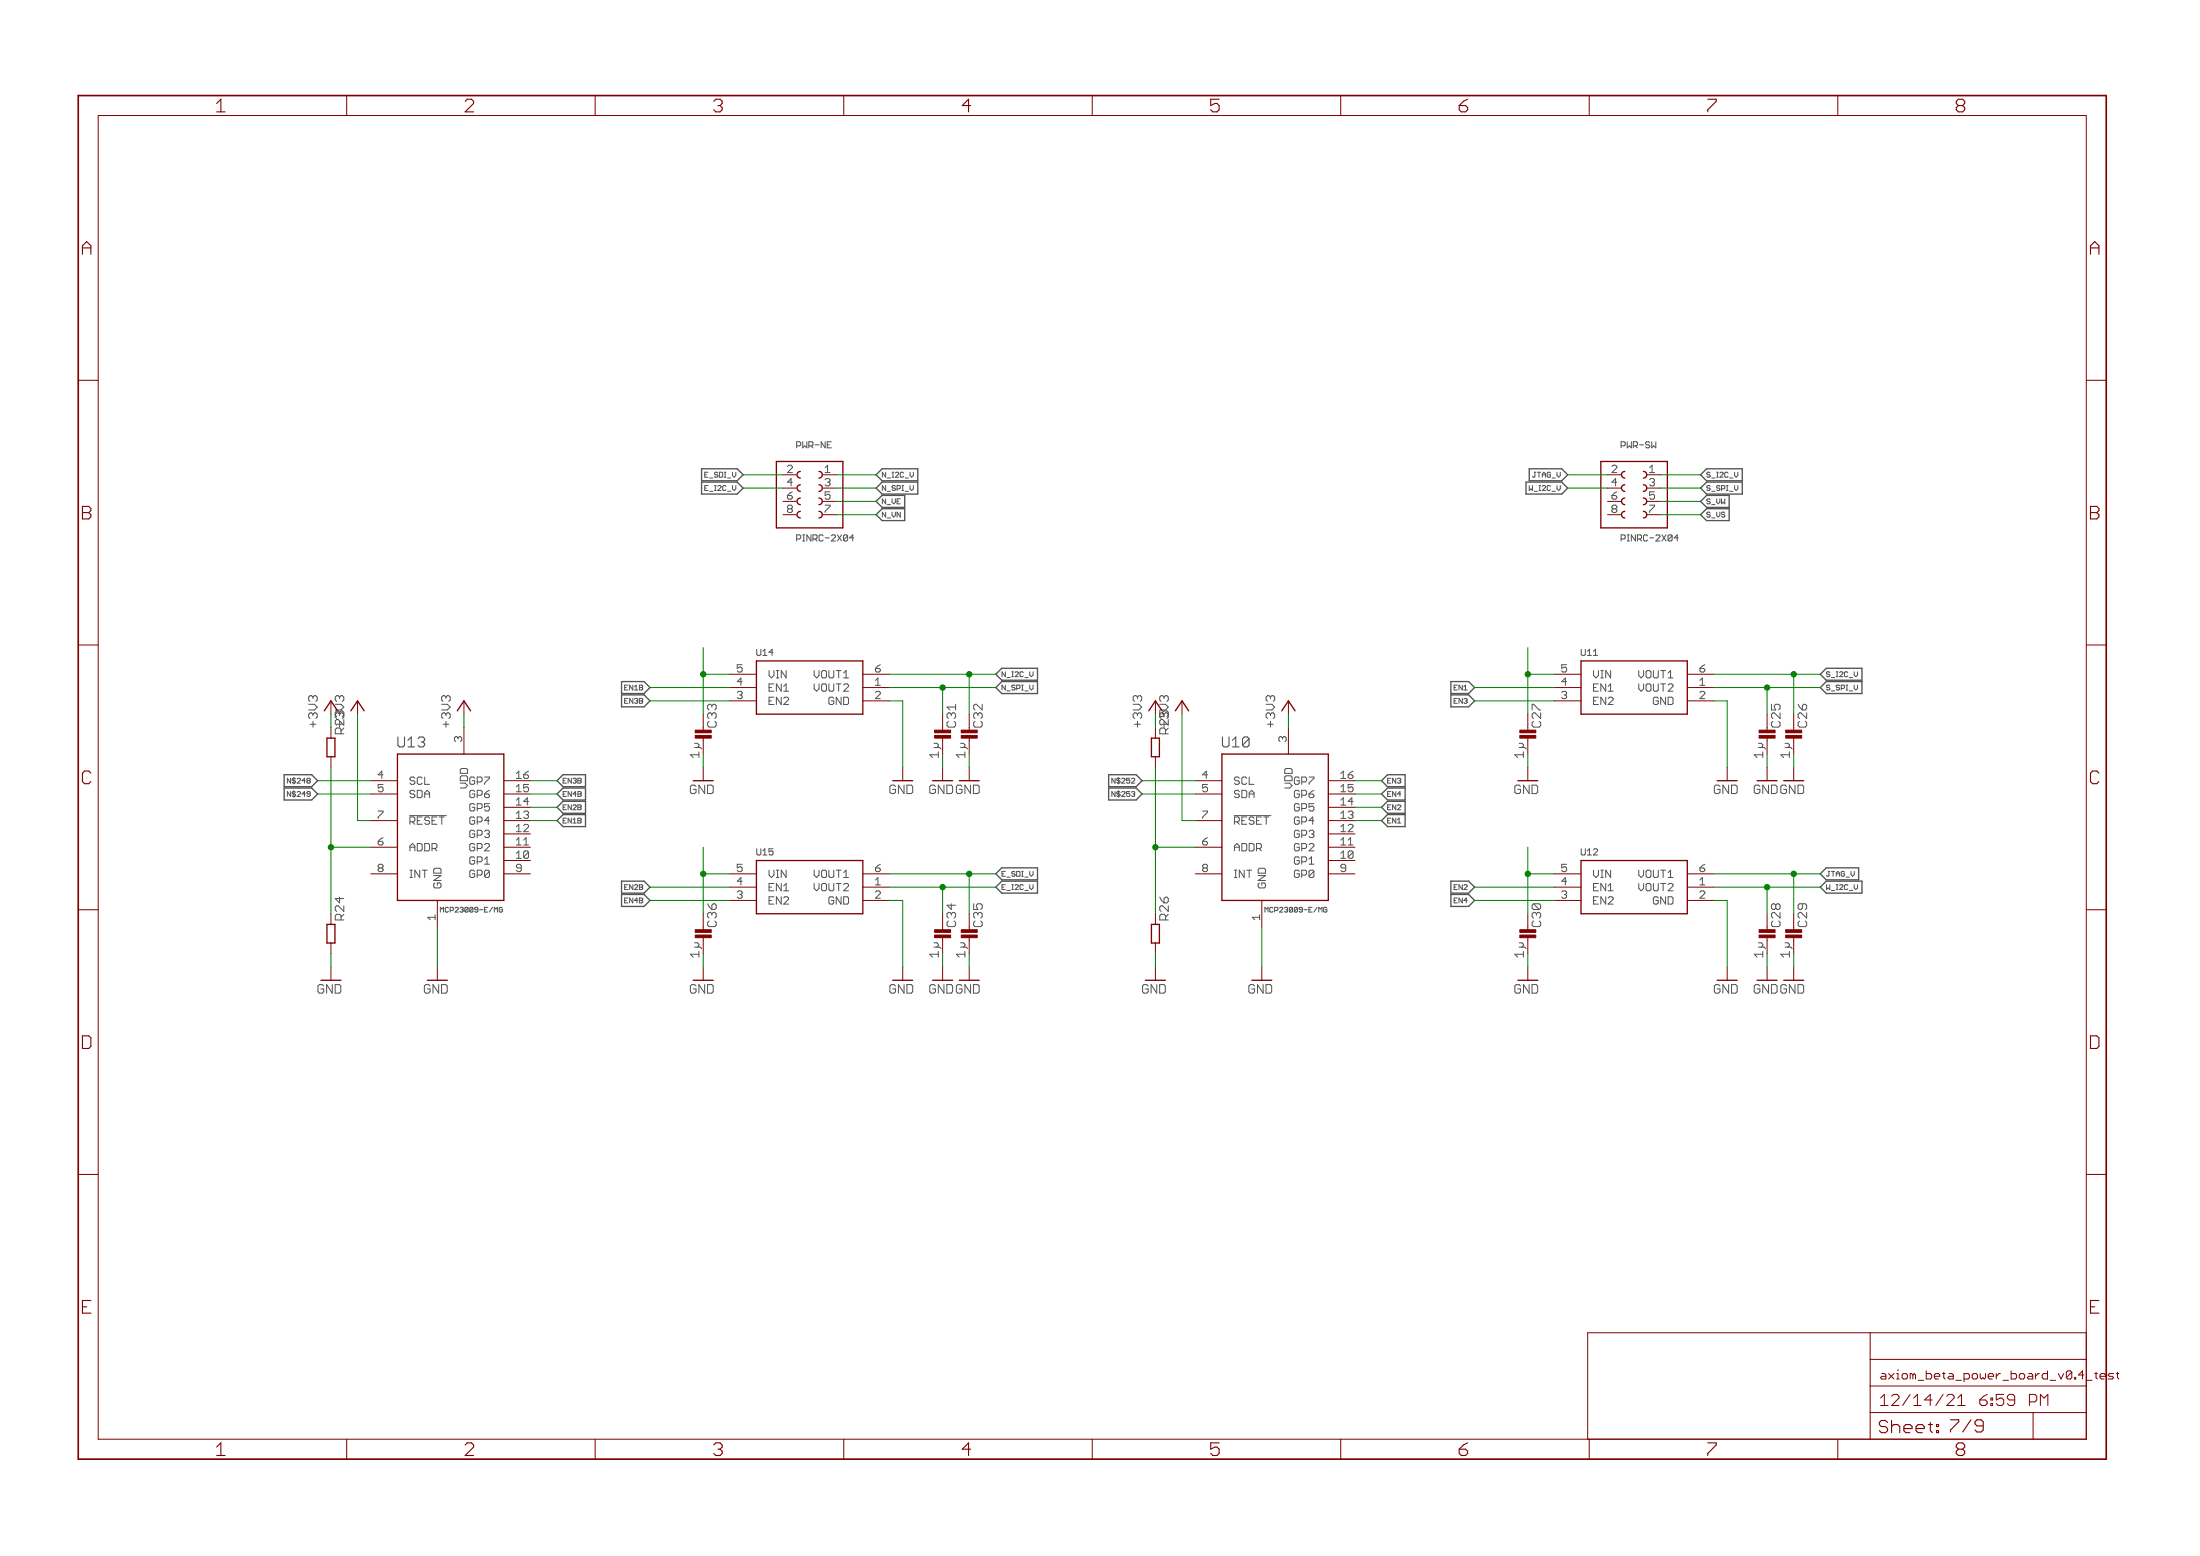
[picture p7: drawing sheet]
<svg xmlns="http://www.w3.org/2000/svg" width="420mm" height="297mm" viewBox="0 0 420 297" stroke-linecap="round" stroke-linejoin="round" font-family="sans-serif">
<path d="M78.2 155.7h7.1M235.7 155.7h7M84.7 173.2l-.3 .3-.3-.3v.9M242.2 173.2l-.3 .3-.3-.3v.9" fill="none" stroke="#505050" stroke-width=".19"/>
<g fill="none" stroke="#505050" stroke-width=".25">
<path d="M134 92h6.8l1.1 1.2-1.1 1.1h-6.8zM134 89.5h6.8l1.1 1.1-1.1 1.2h-6.8zM168.5 92h6.8v2.3h-6.8l-1.2-1.1zM168.5 94.6h4.3v2.3h-4.3l-1.2-1.2zM168.5 97.1h4.3v2.3h-4.3l-1.2-1.1zM168.5 89.5h6.8v2.3h-6.8l-1.2-1.2zM291.4 92h6.9l1.1 1.2-1.1 1.1h-6.9zM292.1 89.5h6.2l1.1 1.1-1.1 1.2h-6.2zM324.8 90.6l1.1-1.1h6.8v2.3h-6.8zM324.8 93.2l1.1-1.2h6.8v2.3h-6.8zM325.9 94.6h4.3v2.3h-4.3l-1.1-1.2zM325.9 97.1h4.3v2.3h-4.3l-1.1-1.1z"/>
<path d="M118.7 132.7h4.3l1.1 1.1-1.1 1.1h-4.3zM118.7 130.1h4.3l1.1 1.2-1.1 1.1h-4.3zM190.2 131.3l1.1-1.2h6.8v2.3h-6.8zM191.3 127.6h6.8v2.3h-6.8l-1.1-1.2zM277.1 132.7h3.4l1.1 1.1-1.1 1.1h-3.4zM277.1 130.1h3.4l1.1 1.2-1.1 1.1h-3.4zM348.8 130.1h6.8v2.3h-6.8l-1.2-1.1zM348.8 127.6h6.8v2.3h-6.8l-1.2-1.2zM54.3 147.9h5.2l1.2 1.1-1.2 1.2h-5.2zM54.3 150.4h5.2l1.2 1.2-1.2 1.1h-5.2zM107.5 150.4h4.3v2.3h-4.3l-1.1-1.1zM107.5 147.9h4.3v2.3h-4.3l-1.1-1.2z"/>
<path d="M107.5 153h4.3v2.3h-4.3l-1.1-1.2zM107.5 155.5h4.3v2.3h-4.3l-1.1-1.1zM211.7 147.9h5.3l1.1 1.1-1.1 1.2h-5.3zM211.7 150.4h5.3l1.1 1.2-1.1 1.1h-5.3zM265 147.9h3.4v2.3h-3.4l-1.2-1.2zM265 150.4h3.4v2.3h-3.4l-1.2-1.1zM265 153h3.4v2.3h-3.4l-1.2-1.2zM265 155.5h3.4v2.3h-3.4l-1.2-1.1zM118.7 168.2h4.3l1.1 1.2-1.1 1.1h-4.3zM118.7 170.8h4.3l1.1 1.1-1.1 1.1h-4.3zM190.2 169.4l1.1-1.2h6.8v2.3h-6.8zM191.3 165.7h6.8v2.3h-6.8l-1.1-1.2z"/>
<path d="M277.1 170.8h3.4l1.1 1.1-1.1 1.1h-3.4zM277.1 168.2h3.4l1.1 1.2-1.1 1.1h-3.4zM348.8 168.2h6.8v2.3h-6.8l-1.2-1.1zM348.8 165.7h6.2v2.3h-6.2l-1.2-1.2z"/>
</g>
<g fill="none" stroke="#800000" stroke-width=".25">
<path d="M148.3 88.1h12.7v12.7h-12.7zM152.8 95.1a.63 .63 0 0 0-.6 .6 .63 .63 0 0 0 .6 .7M152.8 97.6a.62 .62 0 0 0-.6 .6 .62 .62 0 0 0 .6 .7M152.8 90a.63 .63 0 0 0-.6 .6 .63 .63 0 0 0 .6 .7M152.8 92.5a.63 .63 0 0 0-.6 .7 .63 .63 0 0 0 .6 .6M156.4 90a.63 .63 0 0 1 .6 .6 .63 .63 0 0 1-.6 .7M156.4 92.5a.63 .63 0 0 1 .6 .7 .63 .63 0 0 1-.6 .6M156.4 95.1a.63 .63 0 0 1 .6 .6 .63 .63 0 0 1-.6 .7M156.4 97.6a.62 .62 0 0 1 .6 .6 .62 .62 0 0 1-.6 .7M305.7 88.1h12.7v12.7h-12.7zM310.3 95.1a.63 .63 0 0 0-.6 .6 .63 .63 0 0 0 .6 .7M310.3 97.6a.62 .62 0 0 0-.6 .6 .62 .62 0 0 0 .6 .7"/>
<path d="M310.3 90a.63 .63 0 0 0-.6 .6 .63 .63 0 0 0 .6 .7M310.3 92.5a.63 .63 0 0 0-.6 .7 .63 .63 0 0 0 .6 .6M313.9 90a.63 .63 0 0 1 .6 .6 .63 .63 0 0 1-.6 .7M313.9 92.5a.63 .63 0 0 1 .6 .7 .63 .63 0 0 1-.6 .6M313.9 95.1a.63 .63 0 0 1 .6 .6 .63 .63 0 0 1-.6 .7M313.9 97.6a.62 .62 0 0 1 .6 .6 .62 .62 0 0 1-.6 .7M63.2 133.8l-1.3 1.9M67 135.7l1.3-1.9 1.3 1.9M87.3 135.7l1.3-1.9 1.3 1.9M144.5 126.2h20.3v10.1h-20.3zM220.7 133.8l-1.3 1.9M224.5 135.7l1.2-1.9 1.3 1.9"/>
<path d="M244.8 135.7l1.3-1.9 1.2 1.9M301.9 126.2h20.3v10.1h-20.3zM62.4 140.9h1.6v3.6h-1.6zM75.9 144h20.3v27.9h-20.3zM219.9 140.9h1.5v3.6h-1.5zM233.4 144h20.3v27.9h-20.3zM62.4 176.5h1.6v3.5h-1.6zM144.5 164.3h20.3v10.1h-20.3zM219.9 176.5h1.5v3.5h-1.5zM301.9 164.3h20.3v10.1h-20.3z"/>
</g>
<g fill="none" stroke="#800000" stroke-width=".19">
<path d="M66.2 18.2v3.9M113.7 18.2v3.9M161.1 18.2v3.9M208.6 18.2v3.9M256.1 18.2v3.9M303.5 18.2v3.9M351 18.2v3.9M18.8 22.1h379.6v252.6h-379.6zM14.9 72.6h3.9M398.4 72.6h3.9M149.5 90.6h2.6M149.5 93.2h2.6"/>
<path d="M149.5 95.7h2.6M149.5 98.3h2.6M157.2 90.6h2.5M157.2 93.2h2.5M157.2 95.7h2.5M157.2 98.3h2.5M307 90.6h2.5M307 93.2h2.5M307 95.7h2.5M307 98.3h2.5M314.6 90.6h2.6M314.6 93.2h2.6"/>
<path d="M314.6 95.7h2.6M314.6 98.3h2.6M14.9 123.1h3.9M63.2 138.9v2M68.3 133.8v2.5M88.6 133.8v2.5M88.6 138.9v5.1M139.4 128.7h5.1M139.4 131.3h5.1M139.4 133.8h5.1M164.8 128.7h5.1M164.8 131.3h5.1"/>
<path d="M164.8 133.8h5.1M220.7 138.9v2M225.7 133.8v2.5M246.1 133.8v2.5M246.1 138.9v5.1M296.9 128.7h5M296.9 131.3h5M296.9 133.8h5M322.2 128.7h5.1M322.2 131.3h5.1M322.2 133.8h5.1M398.4 123.1h3.9"/>
<path d="M63.2 144.5v2M70.8 149h5.1M70.8 156.7h5.1M70.8 151.6h5.1M96.2 149h5.1M96.2 156.7h5.1M96.2 151.6h5.1M96.2 159.2h5.1M96.2 154.1h5.1M134.3 146.5v2.5M172.4 146.5v2.5M180 146.5v2.5"/>
<path d="M185.1 146.5v2.5M220.7 144.5v2M228.3 149h5.1M228.3 156.7h5.1M228.3 151.6h5.1M253.7 149h5.1M253.7 156.7h5.1M253.7 151.6h5.1M253.7 159.2h5.1M253.7 154.1h5.1M291.8 146.5v2.5M329.9 146.5v2.5"/>
<path d="M337.5 146.5v2.5M342.6 146.5v2.5M14.9 173.7h3.9M63.2 174.4v2.1M70.8 161.7h5.1M70.8 166.8h5.1M83.5 171.9v5.1M96.2 161.7h5.1M96.2 166.8h5.1M96.2 164.3h5.1M139.4 166.8h5.1M139.4 169.4h5.1"/>
<path d="M139.4 171.9h5.1M164.8 166.8h5.1M164.8 169.4h5.1M164.8 171.9h5.1M220.7 174.4v2.1M228.3 161.7h5.1M228.3 166.8h5.1M241 171.9v5.1M253.7 161.7h5.1M253.7 166.8h5.1M253.7 164.3h5.1M296.9 166.8h5"/>
<path d="M296.9 169.4h5M296.9 171.9h5M322.2 166.8h5.1M322.2 169.4h5.1M322.2 171.9h5.1M398.4 173.7h3.9M63.2 180v2.1M63.2 184.6v2.5M83.5 184.6v2.5M134.3 184.6v2.5M172.4 184.6v2.5M180 184.6v2.5"/>
<path d="M185.1 184.6v2.5M220.7 180v2.1M220.7 184.6v2.5M241 184.6v2.5M291.8 184.6v2.5M329.9 184.6v2.5M337.5 184.6v2.5M342.6 184.6v2.5M14.9 224.2h3.9M398.4 224.2h3.9M357.2 254.4v20.3M357.2 259.5h41.2"/>
<path d="M398.4 254.4h-95.2v20.3M66.2 274.7v3.9M113.7 274.7v3.9M161.1 274.7v3.9M208.6 274.7v3.9M256.1 274.7v3.9M303.5 274.7v3.9M351 274.7v3.9M357.2 269.7h41.2M357.2 264.6h41.2M388.3 269.7v5"/>
</g>
<g fill="#800000" stroke="#800000" stroke-width=".19">
<path d="M178.5 140.4h3v.5h-3z"/>
<path d="M178.5 139.4h3v.5h-3z"/>
<path d="M183.6 140.4h3v.5h-3z"/>
<path d="M183.6 139.4h3v.5h-3z"/>
<path d="M132.8 140.4h3v.5h-3z"/>
<path d="M132.8 139.4h3v.5h-3z"/>
<path d="M178.5 178.5h3v.5h-3z"/>
<path d="M178.5 177.5h3v.5h-3z"/>
<path d="M183.6 178.5h3v.5h-3z"/>
<path d="M183.6 177.5h3v.5h-3z"/>
<path d="M132.8 178.5h3v.5h-3z"/>
<path d="M132.8 177.5h3v.5h-3z"/>
<path d="M336 140.4h3v.5h-3z"/>
<path d="M336 139.4h3v.5h-3z"/>
<path d="M341 140.4h3.1v.5h-3.1z"/>
<path d="M341 139.4h3.1v.5h-3.1z"/>
<path d="M290.3 140.4h3v.5h-3z"/>
<path d="M290.3 139.4h3v.5h-3z"/>
<path d="M336 178.5h3v.5h-3z"/>
<path d="M336 177.5h3v.5h-3z"/>
<path d="M341 178.5h3.1v.5h-3.1z"/>
<path d="M341 177.5h3.1v.5h-3.1z"/>
<path d="M290.3 178.5h3v.5h-3z"/>
<path d="M290.3 177.5h3v.5h-3z"/>
</g>
<path d="M14.9 18.2h387.4v260.4h-387.4z" fill="none" stroke="#800000" stroke-width=".32"/>
<g fill="none" stroke="#008000" stroke-width=".19">
<path d="M141.9 93.2h7.6M141.9 90.6h7.6M159.7 95.7h7.6M159.7 98.3h7.6M159.7 93.2h7.6M159.7 90.6h7.6M299.4 93.2h7.6M299.4 90.6h7.6M317.2 95.7h7.6M317.2 98.3h7.6M317.2 93.2h7.6M317.2 90.6h7.6"/>
<path d="M68.3 136.3v20.4h2.5M88.6 136.3v2.6M124.1 133.8h15.3M124.1 131.3h15.3M134.3 123.6v12.7M134.3 128.7h5.1M169.9 133.8h2.5v12.7M169.9 131.3h20.3M169.9 128.7h20.3M180 131.3v5M185.1 128.7v7.6M225.7 136.3v20.4h2.6"/>
<path d="M246.1 136.3v2.6M281.6 133.8h15.3M281.6 131.3h15.3M291.8 123.6v12.7M291.8 128.7h5.1M327.3 133.8h2.6v12.7M327.3 131.3h20.3M327.3 128.7h20.3M337.5 131.3v5M342.6 128.7v7.6M60.7 149h10.1M60.7 151.6h10.1"/>
<path d="M63.2 146.5v27.9M101.3 149h5.1M101.3 151.6h5.1M101.3 154.1h5.1M101.3 156.7h5.1M134.3 144v2.5M180 144v2.5M185.1 144v2.5M218.1 149h10.2M218.1 151.6h10.2M220.7 146.5v27.9M258.8 149h5"/>
<path d="M258.8 151.6h5M258.8 154.1h5M258.8 156.7h5M291.8 144v2.5M337.5 144v2.5M342.6 144v2.5M63.2 161.7h7.6M83.5 177v7.6M124.1 171.9h15.3M124.1 169.4h15.3M134.3 161.7v12.7M134.3 166.8h5.1"/>
<path d="M169.9 171.9h2.5v12.7M169.9 169.4h20.3M169.9 166.8h20.3M180 169.4v5M185.1 166.8v7.6M220.7 161.7h7.6M241 177v7.6M281.6 171.9h15.3M281.6 169.4h15.3M291.8 161.7v12.7M291.8 166.8h5.1M327.3 171.9h2.6v12.7"/>
<path d="M327.3 169.4h20.3M327.3 166.8h20.3M337.5 169.4v5M342.6 166.8v7.6M63.2 182.1v2.5M134.3 182.1v2.5M180 182.1v2.5M185.1 182.1v2.5M220.7 182.1v2.5M291.8 182.1v2.5M337.5 182.1v2.5M342.6 182.1v2.5"/>
</g>
<g fill="#008000" stroke="#008000" stroke-width=".19">
<circle cx="134.3" cy="128.7" r=".51"/>
<circle cx="134.3" cy="166.8" r=".51"/>
<circle cx="291.8" cy="128.7" r=".51"/>
<circle cx="291.8" cy="166.8" r=".51"/>
<circle cx="63.2" cy="161.7" r=".51"/>
<circle cx="220.7" cy="161.7" r=".51"/>
<circle cx="337.5" cy="169.4" r=".51"/>
<circle cx="342.6" cy="166.8" r=".51"/>
<circle cx="337.5" cy="131.3" r=".51"/>
<circle cx="342.6" cy="128.7" r=".51"/>
<circle cx="185.1" cy="166.8" r=".51"/>
<circle cx="180" cy="169.4" r=".51"/>
<circle cx="180" cy="131.3" r=".51"/>
<circle cx="185.1" cy="128.7" r=".51"/>
</g>
<g font-size="3.7" fill="#800000">
<text x="41.3" y="21.4">1</text>
<text x="88.7" y="21.4">2</text>
<text x="136.2" y="21.4">3</text>
<text x="183.7" y="21.4">4</text>
<text x="231.1" y="21.4">5</text>
<text x="278.6" y="21.4">6</text>
<text x="326" y="21.4">7</text>
<text x="373.5" y="21.4">8</text>
<text x="15.6" y="48.6">A</text>
<text x="399.1" y="48.6">A</text>
<text x="15.6" y="99.2">B</text>
<text x="399.1" y="99.2">B</text>
<text x="15.6" y="149.7">C</text>
<text x="399.1" y="149.7">C</text>
<text x="15.6" y="200.2">D</text>
<text x="399.1" y="200.2">D</text>
<text x="15.6" y="250.8">E</text>
<text x="399.1" y="250.8">E</text>
<text x="41.3" y="277.9">1</text>
<text x="88.7" y="277.9">2</text>
<text x="136.2" y="277.9">3</text>
<text x="183.7" y="277.9">4</text>
<text x="231.1" y="277.9">5</text>
<text x="278.6" y="277.9">6</text>
<text x="326" y="277.9">7</text>
<text x="373.5" y="277.9">8</text>
</g>
<text font-size="3.6" fill="#800000" x="358.7" y="273.6">Sheet: 7/9</text>
<g font-size="3.2" fill="#800000">
<text x="359" y="268.4">12/14/21</text>
<text x="376.5" y="268.4">6:59 PM</text>
</g>
<g font-size="2.9" fill="#505050">
<text x="75.8" y="142.7">U13</text>
<text x="233.2" y="142.7">U10</text>
</g>
<g font-size="2.5" fill="#505050">
<text x="60.6" y="138.9" transform="rotate(-90 60.6 138.9)">+3V3</text>
<text x="85.9" y="138.9" transform="rotate(-90 85.9 138.9)">+3V3</text>
<text x="218" y="138.9" transform="rotate(-90 218 138.9)">+3V3</text>
<text x="243.4" y="138.9" transform="rotate(-90 243.4 138.9)">+3V3</text>
<text x="65.6" y="175.7" transform="rotate(-90 65.6 175.7)">R24</text>
<text x="223.1" y="175.7" transform="rotate(-90 223.1 175.7)">R26</text>
</g>
<g font-size="2.5" fill="#800000">
<text x="65.6" y="140.1" transform="rotate(-90 65.6 140.1)">R+3V3</text>
<text x="136.7" y="138.9" transform="rotate(-90 136.7 138.9)">C33</text>
<text x="182.5" y="138.9" transform="rotate(-90 182.5 138.9)">C31</text>
<text x="187.5" y="138.9" transform="rotate(-90 187.5 138.9)">C32</text>
<text x="223.1" y="140.1" transform="rotate(-90 223.1 140.1)">R+3V3</text>
<text x="294.2" y="138.9" transform="rotate(-90 294.2 138.9)">C27</text>
<text x="339.9" y="138.9" transform="rotate(-90 339.9 138.9)">C25</text>
<text x="345" y="138.9" transform="rotate(-90 345 138.9)">C26</text>
<text x="133.4" y="144.4" transform="rotate(-90 133.4 144.4)">1µ</text>
<text x="179.2" y="144.4" transform="rotate(-90 179.2 144.4)">1µ</text>
<text x="184.2" y="144.4" transform="rotate(-90 184.2 144.4)">1µ</text>
<text x="290.9" y="144.4" transform="rotate(-90 290.9 144.4)">1µ</text>
<text x="336.6" y="144.4" transform="rotate(-90 336.6 144.4)">1µ</text>
<text x="341.7" y="144.4" transform="rotate(-90 341.7 144.4)">1µ</text>
<text x="131.7" y="151.6">GND</text>
<text x="169.8" y="151.6">GND</text>
<text x="177.4" y="151.6">GND GND</text>
<text x="289.1" y="151.6">GND</text>
<text x="327.2" y="151.6">GND</text>
<text x="334.8" y="151.6">GND GND</text>
<text x="136.7" y="177" transform="rotate(-90 136.7 177)">C36</text>
<text x="182.5" y="177" transform="rotate(-90 182.5 177)">C34</text>
<text x="187.5" y="177" transform="rotate(-90 187.5 177)">C35</text>
<text x="294.2" y="177" transform="rotate(-90 294.2 177)">C30</text>
<text x="339.9" y="177" transform="rotate(-90 339.9 177)">C28</text>
<text x="345" y="177" transform="rotate(-90 345 177)">C29</text>
<text x="133.4" y="182.5" transform="rotate(-90 133.4 182.5)">1µ</text>
<text x="179.2" y="182.5" transform="rotate(-90 179.2 182.5)">1µ</text>
<text x="184.2" y="182.5" transform="rotate(-90 184.2 182.5)">1µ</text>
<text x="290.9" y="182.5" transform="rotate(-90 290.9 182.5)">1µ</text>
<text x="336.6" y="182.5" transform="rotate(-90 336.6 182.5)">1µ</text>
<text x="341.7" y="182.5" transform="rotate(-90 341.7 182.5)">1µ</text>
<text x="60.6" y="189.7">GND</text>
<text x="80.9" y="189.7">GND</text>
<text x="131.7" y="189.7">GND</text>
<text x="169.8" y="189.7">GND</text>
<text x="177.4" y="189.7">GND GND</text>
<text x="218" y="189.7">GND</text>
<text x="238.3" y="189.7">GND</text>
<text x="289.1" y="189.7">GND</text>
<text x="327.2" y="189.7">GND</text>
<text x="334.8" y="189.7">GND GND</text>
</g>
<g font-size="2.5" fill="#008000">
<text x="65.6" y="138.6" transform="rotate(-90 65.6 138.6)">23</text>
<text x="223.1" y="138.6" transform="rotate(-90 223.1 138.6)">25</text>
</g>
<g font-size="2.3" fill="#800000">
<text x="359" y="263.3">axiom_beta_power_board_v0.4_</text>
<text x="398.7" y="263.3">tes</text>
<text x="402.9" y="263.3">t</text>
</g>
<g font-size="2.1" fill="#505050">
<text x="150.3" y="90.3">2</text>
<text x="150.3" y="92.8">4</text>
<text x="150.3" y="95.4">6</text>
<text x="157.4" y="90.3">1</text>
<text x="157.4" y="92.8">3</text>
<text x="157.4" y="95.4">5</text>
<text x="307.8" y="90.3">2</text>
<text x="307.8" y="92.8">4</text>
<text x="307.8" y="95.4">6</text>
<text x="314.9" y="90.3">1</text>
<text x="314.9" y="92.8">3</text>
<text x="314.9" y="95.4">5</text>
<text x="150.3" y="97.9">8</text>
<text x="157.4" y="97.9">7</text>
<text x="307.8" y="97.9">8</text>
<text x="314.9" y="97.9">7</text>
<text x="140.7" y="128.4">5</text>
<text x="140.7" y="130.9">4</text>
<text x="146.7" y="129.5">VIN</text>
<text x="155.9" y="129.5">VOUT1</text>
<text x="167" y="128.4">6</text>
<text x="167" y="130.9">1</text>
<text x="298.2" y="128.4">5</text>
<text x="298.2" y="130.9">4</text>
<text x="304.2" y="129.5">VIN</text>
<text x="313.3" y="129.5">VOUT1</text>
<text x="324.5" y="128.4">6</text>
<text x="324.5" y="130.9">1</text>
<text x="140.7" y="133.4">3</text>
<text x="146.7" y="132">EN1</text>
<text x="146.7" y="134.6">EN2</text>
<text x="155.9" y="132">VOUT2</text>
<text x="158.5" y="134.6">GND</text>
<text x="167" y="133.4">2</text>
<text x="298.2" y="133.4">3</text>
<text x="304.2" y="132">EN1</text>
<text x="304.2" y="134.6">EN2</text>
<text x="313.3" y="132">VOUT2</text>
<text x="315.9" y="134.6">GND</text>
<text x="324.5" y="133.4">2</text>
<text x="88.1" y="141.6" transform="rotate(-90 88.1 141.6)">3</text>
<text x="245.6" y="141.6" transform="rotate(-90 245.6 141.6)">3</text>
<text x="72.2" y="148.7">4</text>
<text x="78.1" y="149.8">SCL</text>
<text x="89.9" y="149.8">GP7</text>
<text x="98.4" y="148.7">16</text>
<text x="229.6" y="148.7">4</text>
<text x="235.6" y="149.8">SCL</text>
<text x="247.4" y="149.8">GP7</text>
<text x="255.9" y="148.7">16</text>
<text x="72.2" y="151.2">5</text>
<text x="78.1" y="152.3">SDA</text>
<text x="89.3" y="150.2" transform="rotate(-90 89.3 150.2)">VDD</text>
<text x="89.9" y="154.9">GP5</text>
<text x="89.9" y="152.3">GP6</text>
<text x="98.4" y="153.8">14</text>
<text x="98.4" y="151.2">15</text>
<text x="229.6" y="151.2">5</text>
<text x="235.6" y="152.3">SDA</text>
<text x="246.7" y="150.2" transform="rotate(-90 246.7 150.2)">VDD</text>
<text x="247.4" y="154.9">GP5</text>
<text x="247.4" y="152.3">GP6</text>
<text x="255.9" y="153.8">14</text>
<text x="255.9" y="151.2">15</text>
<text x="72.2" y="161.4">6</text>
<text x="72.2" y="156.3">7</text>
<text x="78.1" y="157.4">RESET</text>
<text x="89.9" y="160">GP3</text>
<text x="89.9" y="157.4">GP4</text>
<text x="98.4" y="161.4">11</text>
<text x="98.4" y="158.8">12</text>
<text x="98.4" y="156.3">13</text>
<text x="229.6" y="161.4">6</text>
<text x="229.6" y="156.3">7</text>
<text x="235.6" y="157.4">RESET</text>
<text x="247.4" y="160">GP3</text>
<text x="247.4" y="157.4">GP4</text>
<text x="255.9" y="161.4">11</text>
<text x="255.9" y="158.8">12</text>
<text x="255.9" y="156.3">13</text>
<text x="72.2" y="166.5">8</text>
<text x="78.1" y="162.5">ADDR</text>
<text x="78.1" y="167.6">INT</text>
<text x="89.9" y="167.6">GP0</text>
<text x="89.9" y="165">GP1</text>
<text x="89.9" y="162.5">GP2</text>
<text x="98.4" y="166.5">9</text>
<text x="98.4" y="163.9">10</text>
<text x="140.7" y="166.5">5</text>
<text x="146.7" y="167.6">VIN</text>
<text x="155.9" y="167.6">VOUT1</text>
<text x="167" y="166.5">6</text>
<text x="229.6" y="166.5">8</text>
<text x="235.6" y="162.5">ADDR</text>
<text x="235.6" y="167.6">INT</text>
<text x="247.4" y="167.6">GP0</text>
<text x="247.4" y="165">GP1</text>
<text x="247.4" y="162.5">GP2</text>
<text x="255.9" y="166.5">9</text>
<text x="255.9" y="163.9">10</text>
<text x="298.2" y="166.5">5</text>
<text x="304.2" y="167.6">VIN</text>
<text x="313.3" y="167.6">VOUT1</text>
<text x="324.5" y="166.5">6</text>
<text x="84.2" y="169.6" transform="rotate(-90 84.2 169.6)">GND</text>
<text x="140.7" y="169">4</text>
<text x="140.7" y="171.5">3</text>
<text x="146.7" y="170.1">EN1</text>
<text x="146.7" y="172.7">EN2</text>
<text x="155.9" y="170.1">VOUT2</text>
<text x="158.5" y="172.7">GND</text>
<text x="167" y="169">1</text>
<text x="167" y="171.5">2</text>
<text x="241.6" y="169.6" transform="rotate(-90 241.6 169.6)">GND</text>
<text x="298.2" y="169">4</text>
<text x="298.2" y="171.5">3</text>
<text x="304.2" y="170.1">EN1</text>
<text x="304.2" y="172.7">EN2</text>
<text x="313.3" y="170.1">VOUT2</text>
<text x="315.9" y="172.7">GND</text>
<text x="324.5" y="169">1</text>
<text x="324.5" y="171.5">2</text>
<text x="83.1" y="175.5" transform="rotate(-90 83.1 175.5)">1</text>
<text x="240.5" y="175.5" transform="rotate(-90 240.5 175.5)">1</text>
</g>
<g font-size="1.8" fill="#505050">
<text x="152" y="85.5">PWR-NE</text>
<text x="309.4" y="85.5">PWR-SW</text>
<text x="152" y="103.3">PINRC-2X04</text>
<text x="309.4" y="103.3">PINRC-2X04</text>
<text x="144.4" y="125.2">U14</text>
<text x="301.8" y="125.2">U11</text>
<text x="144.4" y="163.3">U15</text>
<text x="301.8" y="163.3">U12</text>
</g>
<g font-size="1.4" fill="#505050">
<text x="134.8" y="91.1">E_SDI_V</text>
<text x="134.8" y="93.7">E_I2C_V</text>
<text x="168.4" y="93.7">N_SPI_V</text>
<text x="168.4" y="91.1">N_I2C_V</text>
<text x="292.2" y="93.7">W_I2C_V</text>
<text x="293.1" y="91.1">JTAG_V</text>
<text x="325.8" y="93.7">S_SPI_V</text>
<text x="325.8" y="91.1">S_I2C_V</text>
<text x="168.4" y="96.2">N_VE</text>
<text x="168.4" y="98.8">N_VN</text>
<text x="325.8" y="96.2">S_VW</text>
<text x="325.8" y="98.8">S_VS</text>
<text x="119.5" y="131.8">EN1B</text>
<text x="191.2" y="131.8">N_SPI_V</text>
<text x="191.2" y="129.2">N_I2C_V</text>
<text x="277.8" y="131.8">EN1</text>
<text x="348.7" y="131.8">S_SPI_V</text>
<text x="348.7" y="129.2">S_I2C_V</text>
<text x="119.5" y="134.3">EN3B</text>
<text x="277.8" y="134.3">EN3</text>
<text x="55.2" y="149.5">N$248</text>
<text x="107.4" y="149.5">EN3B</text>
<text x="212.6" y="149.5">N$252</text>
<text x="264.9" y="149.5">EN3</text>
<text x="55.2" y="152.1">N$249</text>
<text x="107.4" y="152.1">EN4B</text>
<text x="107.4" y="154.6">EN2B</text>
<text x="212.6" y="152.1">N$253</text>
<text x="264.9" y="152.1">EN4</text>
<text x="264.9" y="154.6">EN2</text>
<text x="107.4" y="157.2">EN1B</text>
<text x="264.9" y="157.2">EN1</text>
<text x="191.2" y="167.3">E_SDI_V</text>
<text x="348.7" y="167.3">JTAG_V</text>
<text x="119.5" y="172.4">EN4B</text>
<text x="119.5" y="169.9">EN2B</text>
<text x="191.2" y="169.9">E_I2C_V</text>
<text x="277.8" y="172.4">EN4</text>
<text x="277.8" y="169.9">EN2</text>
<text x="348.7" y="169.9">W_I2C_V</text>
<text x="85.1" y="174.2">MCP23009-E/MG</text>
<text x="242.6" y="174.2">MCP23009-E/MG</text>
</g>
</svg>
